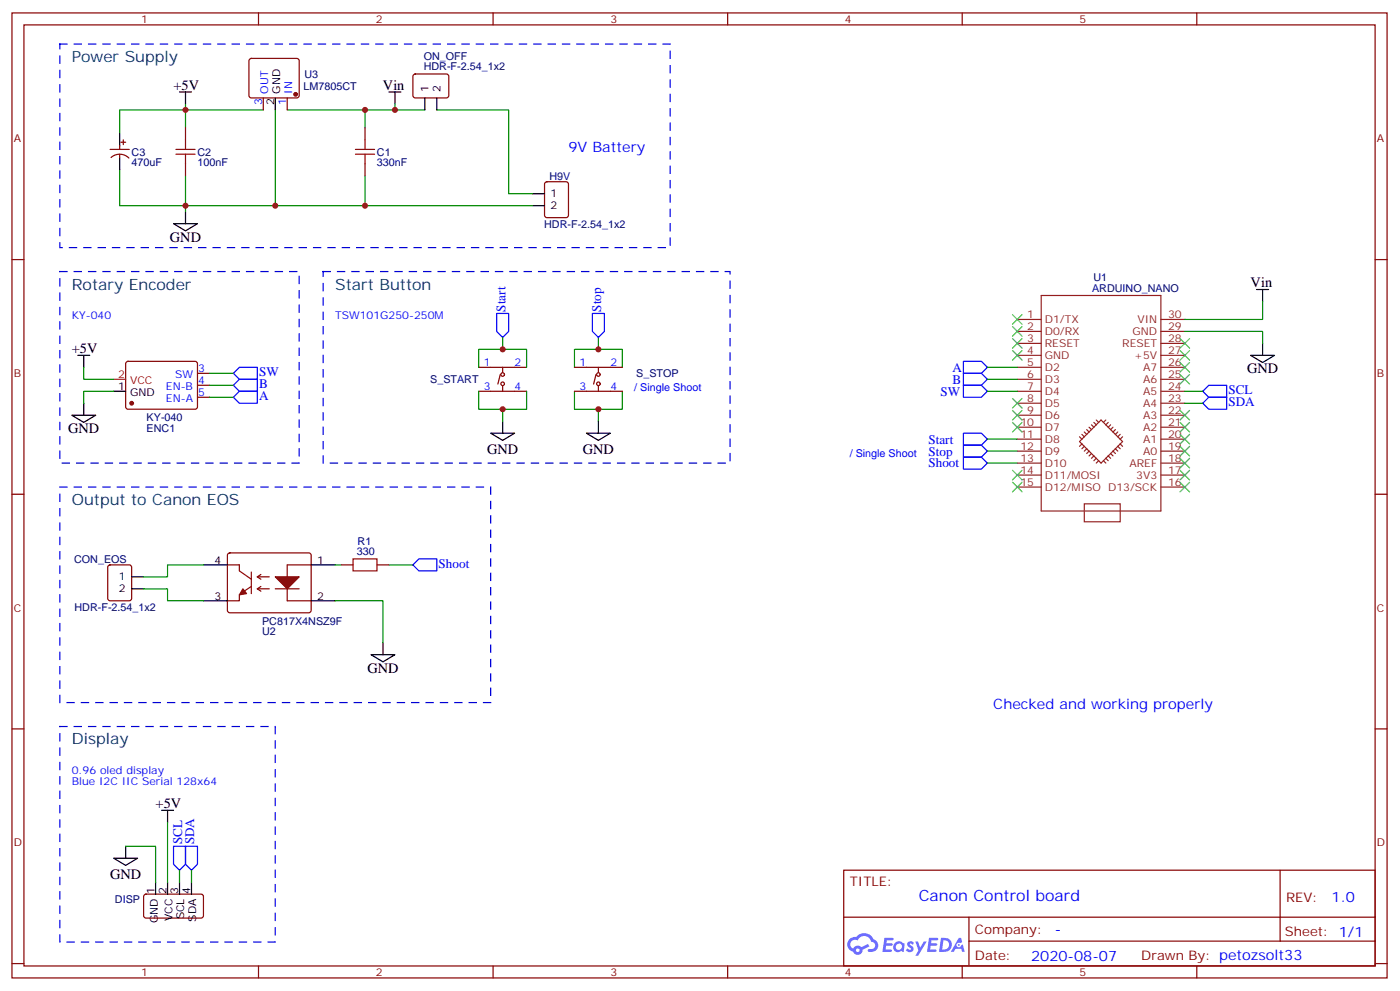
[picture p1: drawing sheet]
<svg xmlns="http://www.w3.org/2000/svg" width="413mm" height="292mm" viewBox="0 0 413 292" stroke-linecap="round" stroke-linejoin="round" font-family="sans-serif">
<g fill="none" stroke="#870000" stroke-width=".35">
<path d="M3.5 3.8h405.4v284.3h-405.4zM7.1 7.3h398.2v277.3h-398.2zM76.2 3.8v3.5M145.3 3.8v3.5M214.5 3.8v3.5M283.6 3.8v3.5M352.8 3.8v3.5M3.5 76.5h3.6M405.3 76.5h3.6M3.5 145.6h3.6M405.3 145.6h3.6M3.5 214.8h3.6"/>
<path d="M405.3 214.8h3.6M248.7 256.4h156.6v28.2h-156.6zM377.3 256.4v20.9M248.7 270.2h156.5M285.6 277.3h119.6M285.6 270.2v14.2M3.5 283.9h3.6M76.2 284.6v3.5M145.3 284.6v3.5M214.5 284.6v3.5M283.6 284.6v3.5M352.8 284.6v3.5"/>
<path d="M405.3 283.9h3.6"/>
</g>
<g fill="#5487ff">
<path d="M267.7 277.6a1.22 1.22 0 0 1 1.7 .2l-.4 .6a.47 .47 0 0 0-.3-.4 .47 .47 0 0 0-.5 .2l.1 .2a1.14 1.14 0 0 1 .8 1.8 1.14 1.14 0 0 1-1.9 0l-.2-.2 .5-.6 .7 .5a.29 .29 0 0 0 .3-.3 .29 .29 0 0 0-.2-.3 1.04 1.04 0 0 1-.6-1.7z"/>
<path d="M260.7 276.3h2.4l.3 .2-.2 .5-1.8 .1-.1 .8h1.5l.3 .4-.3 .4h-1.6l-.2 1.1h1.7l.2 .3-.2 .3-2.6 .1z"/>
<path d="M273.8 276.3h2.4l.3 .2-.1 .5-1.8 .1-.2 .8h1.6l.3 .4-.4 .4h-1.6l-.1 1.1h1.7l.2 .3-.2 .3-2.6 .1z"/>
<path d="M282.6 276.3h.7l.3 1.3-.6 .3a.69 .69 0 0 0-1 .3 .69 .69 0 0 0 .4 .9 .69 .69 0 0 0 .9-.6l.5-.2 .6 2.2h-.8l-.2-.9h-1.8l-.5 .9h-.8z"/>
<path d="M269.8 277.4h.8l.6 1.8 1.1-1.8h.9l-2.6 4.2h-.8l.9-1.5z"/>
<path d="M277.4 276.3l-.6 4.2h1.3a2.11 2.11 0 0 0 2.5-2.1 2.11 2.11 0 0 0-2.5-2.1zM278.1 277.1a1.39 1.39 0 0 1 1.7 1.4 1.39 1.39 0 0 1-1.8 1.3h-.3z"/>
<path d="M263.7 277.9a1.54 1.54 0 0 0-.1 2.2 1.54 1.54 0 0 0 2.2 .1l.6 .3 .3-2.3-.2-.3h-.4a1.49 1.49 0 0 0-2.4 0zM264 278.9a.94 .94 0 0 1 1.8 0 .94 .94 0 0 1-1.8 0z"/>
<path d="M250.4 276.7a2.18 2.18 0 0 0 1.1 3.7 1.44 1.44 0 0 0 1.6 .9 1.44 1.44 0 0 0 1.2-1.4l2-1.1-.5-.7-1.9 1a1.47 1.47 0 0 0-2.4 .4 1.39 1.39 0 0 1-.7-1.9 1.39 1.39 0 0 1 2-.5 2.12 2.12 0 0 1 2.2-1.3 2.12 2.12 0 0 1 1.9 1.7 1.14 1.14 0 0 1 1.1 1.4 1.14 1.14 0 0 1-1.7 .7 .43 .43 0 0 0-.5 .4 .43 .43 0 0 0 .4 .5 1.98 1.98 0 0 0 2.5-1.2 1.98 1.98 0 0 0-1.2-2.6 3.1 3.1 0 0 0-5.3-.6l-.9 .1zM252.3 280a.55 .55 0 0 1 1.1 0 .55 .55 0 0 1-1.1 0z"/>
<circle cx="282.6" cy="278.4" r=".26"/>
</g>
<g fill="none" stroke="#8c2424" stroke-width=".35">
<path d="M299.9 97.6h7M299.9 94.1h7M306.9 87.1h35.3v63.5h-35.3zM342.2 97.6h7M342.2 94.1h7M299.9 118.8h7M299.9 115.3h7M299.9 111.8h7M299.9 108.2h7M299.9 104.7h7M299.9 101.2h7M342.2 118.8h7"/>
<path d="M342.2 115.3h7M342.2 111.8h7M342.2 108.2h7M342.2 104.7h7M342.2 101.2h7M299.9 140h7M299.9 136.5h7M299.9 132.9h7M299.9 129.4h7M299.9 125.9h7M299.9 122.3h7M318.2 130.1l6.4-6.3 6.3 6.3-6.3 6.4z"/>
<path d="M318.2 128.7l.7 .7M318.9 128l.7 .7M318.9 130.8l-.7 .7M319.6 131.5l-.7 .7M319.6 127.3l.7 .7M320.3 126.6l.7 .7M320.3 132.2l-.7 .7M321 132.9l-.7 .7M321 125.9l.7 .7M321.7 125.2l.7 .7M321.7 133.6l-.7 .7M322.4 134.3l-.7 .7"/>
<path d="M322.4 124.5l.7 .7M323.1 123.8l.7 .7M323.1 135l-.7 .7M323.8 135.7l-.7 .8M325.3 135.7l.7 .8M326 135l.7 .7M326 123.8l-.7 .7M326.7 134.3l.7 .7M326.7 124.5l-.7 .7M327.4 133.6l.7 .7M327.4 125.2l-.7 .7M328.1 132.9l.7 .7"/>
<path d="M328.1 125.9l-.7 .7M328.8 132.2l.7 .7M328.8 126.6l-.7 .7M329.5 131.5l.7 .7M329.5 127.3l-.7 .7M330.2 130.8l.7 .7M330.2 128l-.7 .7M330.9 128.7l-.7 .7M342.2 140h7M342.2 136.5h7M342.2 132.9h7M342.2 129.4h7"/>
<path d="M342.2 125.9h7M342.2 122.3h7M299.9 143.5h7M319.6 148.4h10.6v5.3h-10.6zM342.2 143.5h7"/>
</g>
<g fill="none" stroke="#00f" stroke-width=".35">
<path d="M146.4 92.4h3.5v5.2l-1.7 1.8-1.8-1.8zM174.6 92.4h3.6v5.2l-1.8 1.8-1.8-1.8zM68.8 117.1l1.8-1.8h5.2v3.5h-5.2zM68.8 113.5l1.8-1.7h5.2v3.5h-5.2zM68.8 110l1.8-1.8h5.2v3.6h-5.2zM284 106.5h5.3l1.7 1.7-1.7 1.8h-5.3zM284 110h5.3l1.7 1.8-1.7 1.7h-5.3zM284 113.5h5.3l1.7 1.8-1.7 1.8h-5.3zM354.5 118.8l1.8-1.7h5.3v3.5h-5.3zM354.5 115.3l1.8-1.8h5.3v3.6h-5.3zM284 134.7h5.3l1.7 1.8-1.7 1.7h-5.3zM284 127.6h5.3l1.7 1.8-1.7 1.8h-5.3z"/>
<path d="M284 131.2h5.3l1.7 1.7-1.7 1.8h-5.3zM121.7 166.4l1.8-1.7h5.3v3.5h-5.3zM51.2 249.3h3.5v5.3l-1.8 1.8-1.7-1.8zM54.7 249.3h3.5v5.3l-1.8 1.8-1.7-1.8z"/>
</g>
<g fill="none" stroke="#008700" stroke-width=".35">
<path d="M54.7 30.6v1.8h-19.4v7M77.6 32.4h-22.9v5.3M81.1 32.4v28.2M84.7 32.4h22.9v5.3M107.6 32.4h17.6M116.4 30.6v1.8M128.8 32.4h21.1v24.7h7.1M35.3 50v10.6h19.4v-8.8M107.6 51.8v8.8h-52.9v1.8M107.6 60.6h49.4M148.2 99.4v3.5M176.4 99.4v3.5"/>
<path d="M349.2 97.6h23v3.6M372.2 88.8v5.3h-23M24.7 108.2v3.6h8.8M33.5 115.3h-8.8v3.5M61.7 117.1h7.1M61.7 113.5h7.1M61.7 110h7.1M141.1 115.3v5.3h14.1v-5.3M141.1 108.2v-5.3h14.1v5.3M169.3 108.2v-5.3h14.1v5.3M169.3 115.3v5.3h14.1v-5.3M291 108.2h8.9"/>
<path d="M291 111.8h8.9M291 115.3h8.9M349.2 115.3h5.3M349.2 118.8h5.3M148.2 120.6v3.5M176.4 120.6v3.5M291 136.5h8.9M291 129.4h8.9M291 132.9h8.9M42.3 173.5h7.1v3.5h10.6M60 166.4h-10.6v3.6h-7.1M98.8 177h14.1v12.4"/>
<path d="M98.8 166.4h1.7M114.7 166.4h7M37 249.3h8.9v10.6M49.4 242.3v17.6M52.9 256.4v3.5M56.4 256.4v3.5"/>
</g>
<g fill="none" stroke="#000" stroke-width=".35">
<path d="M35.3 39.4v3.6M52.9 27.1h3.5M54.7 27.1v3.5M81.1 28.9v3.5M114.7 27.1h3.5M116.4 27.1v3.5M125.2 28.9v3.5M128.8 28.9v3.5M35.3 46.5v3.5M157 57.1h3.5M51.2 65.9h7l-3.5 2.1zM54.7 62.4v3.5"/>
<path d="M157 60.6h3.5M370.4 85.3h3.5M372.2 85.3v3.5M22.9 104.7h3.6M24.7 104.7v3.5M24.7 118.8v3.5M33.5 115.3h3.5M368.7 104.7h7l-3.5 2.1zM372.2 101.2v3.5M21.2 122.3h7l-3.5 2.2zM144.6 127.6h7.1l-3.5 2.2zM148.2 124.1v3.5"/>
<path d="M172.9 127.6h7l-3.5 2.2zM176.4 124.1v3.5M38.8 170h3.5M38.8 173.5h3.5M60 166.4h7M60 177h7M91.7 166.4h7.1M91.7 177h7.1M109.4 192.9h7l-3.5 2.1zM112.9 189.4v3.5M47.6 238.8h3.6M49.4 238.8v3.5"/>
<path d="M33.5 252.9h7.1l-3.6 2.1zM37 249.3v3.6M45.9 259.9v3.6M49.4 259.9v3.6M52.9 259.9v3.6M56.4 259.9v3.6"/>
</g>
<g fill="none" stroke="#870000" stroke-width=".35">
<path d="M73.6 17.4l.5-.2h13.4l.5 .2 .2 .5v10.3l-.2 .5-.5 .2h-13.4l-.5-.3-.2-.4v-10.3zM54.7 37.7v3.5M77.6 28.9v3.5M84.7 28.9v3.5M107.6 37.7v3.5M121.9 22l.5-.2 9.5 .1 .4 .6-.1 5.9-.6 .5-9.5-.1-.4-.6v-5.7zM32.5 44h5.6M32.7 46.4a3.8 3.8 0 0 1 5.3 .2M35.3 43v1M35.3 45.4v1.1M35.6 41.9h1.4M36.3 41.2v1.4"/>
<path d="M54.7 48.3v3.5M107.6 48.3v3.5M160.7 53.8l.5-.2h5.7l.6 .4 .1 9.4-.5 .7h-5.9l-.6-.4-.1-9.4zM37.3 106.7l.4-.2h20.1l.4 .7-.1 12.9-.6 .5-20-.1-.5-.6v-12.7zM58.2 110h3.5M58.2 113.5h3.5M58.2 117.1h3.5M141.1 108.2h14.1M141.1 115.3h14.1M147.5 110.3l-.7 2.9M148.2 108.2v1.4M148.2 113.8v1.4"/>
<path d="M169.3 108.2h14.1M169.3 115.3h14.1M175.7 110.3l-.7 2.9M176.4 108.2v1.4M176.4 113.8v1.4M32 166.6l.5-.2h5.6l.7 .5v9.4l-.5 .7h-5.8l-.7-.4-.1-9.5zM67 166.4h3.6v1.8M67.3 163.1l.4-.2h23.3l.5 .2 .2 .5v16.5l-.7 .5-23.5-.1-.5-.7v-16.2zM70.6 175.3v1.7h-3.6M75.8 173.5h3.6M75.8 170h3.6M75.8 170l1.1 .7"/>
<path d="M75.8 173.5l1.1 .7M76.9 169.3l-1.1 .7M76.9 172.8l-1.1 .7M81.1 173.5h7.1M91.7 166.4h-7v10.6h7M100.5 166.4h3.6M111.1 166.4h3.6M42.6 263.7l.4-.2h16.5l.5 .7-.1 5.9-.6 .4-16.5-.1-.5-.6v-5.6z"/>
<circle cx="148.2" cy="113.1" r=".53"/>
<circle cx="148.2" cy="110.3" r=".53"/>
<circle cx="176.4" cy="113.1" r=".53"/>
<circle cx="176.4" cy="110.3" r=".53"/>
</g>
<path d="M17.6 13h180v60h-180zM17.6 80h70.6v56.5h-70.6zM95.2 80h120v56.5h-120zM17.6 143.5h127v63.5h-127zM17.6 214.1h63.5v63.5h-63.5z" fill="none" stroke="#00c" stroke-width=".35" stroke-dasharray="2.1 2.1"/>
<g fill="#870000" stroke="#870000" stroke-width=".35">
<path d="M81.1 170h7.1l-3.5 3.5z"/>
<circle cx="38.8" cy="118.8" r=".53"/>
<circle cx="87.1" cy="27.8" r=".53"/>
</g>
<path d="M33.5 111.8h3.5" fill="none" stroke="#f00" stroke-width=".35"/>
<g fill="none" stroke="#3c3" stroke-width=".35">
<path d="M298.4 92.7l2.9 2.8M298.4 96.2l2.9 2.9M298.4 99.8l2.9 2.8M301.3 92.7l-2.9 2.8M301.3 96.2l-2.9 2.9M301.3 99.8l-2.9 2.8M347.8 99.8l2.9 2.8M350.7 99.8l-2.9 2.8M298.4 103.3l2.9 2.8M298.4 117.4l2.9 2.8M301.3 103.3l-2.9 2.8M301.3 117.4l-2.9 2.8"/>
<path d="M347.8 106.8l2.9 2.8M347.8 110.3l2.9 2.9M347.8 103.3l2.9 2.8M350.7 106.8l-2.9 2.8M350.7 110.3l-2.9 2.9M350.7 103.3l-2.9 2.8M298.4 120.9l2.9 2.9M298.4 124.5l2.9 2.8M298.4 138.6l2.9 2.8M301.3 120.9l-2.9 2.9M301.3 124.5l-2.9 2.8M301.3 138.6l-2.9 2.8"/>
<path d="M347.8 120.9l2.9 2.9M347.8 124.5l2.9 2.8M347.8 128l2.9 2.8M347.8 131.5l2.9 2.8M347.8 135l2.9 2.9M347.8 138.6l2.9 2.8M350.7 120.9l-2.9 2.9M350.7 124.5l-2.9 2.8M350.7 128l-2.9 2.8M350.7 131.5l-2.9 2.8M350.7 135l-2.9 2.9M350.7 138.6l-2.9 2.8"/>
<path d="M298.4 142.1l2.9 2.8M301.3 142.1l-2.9 2.8M347.8 142.1l2.9 2.8M350.7 142.1l-2.9 2.8"/>
</g>
<path d="M51.9 44h5.6M51.9 45.4h5.6M54.7 41.2v2.8M54.7 45.4v2.9M104.8 44h5.6M104.8 45.4h5.6M107.6 41.2v2.8M107.6 45.4v2.9M70.6 168.2l3.5 2.5M74.1 168.6v6.3M74.1 172.8l-2.1 1.4M104.1 164.7h7v3.5h-7z" fill="none" stroke="#a10000" stroke-width=".35"/>
<path d="M71.6 173.5l1.1 1.4-2.1 .4z" fill="#a10000" stroke="#a10000" stroke-width=".35"/>
<g fill="#c00">
<circle cx="116.4" cy="32.4" r=".88"/>
<circle cx="148.2" cy="102.9" r=".88"/>
<circle cx="148.2" cy="120.6" r=".88"/>
<circle cx="107.6" cy="60.6" r=".88"/>
<circle cx="81.1" cy="60.6" r=".88"/>
<circle cx="107.6" cy="32.4" r=".88"/>
<circle cx="54.7" cy="60.6" r=".88"/>
<circle cx="54.7" cy="32.4" r=".88"/>
<circle cx="176.4" cy="120.6" r=".88"/>
<circle cx="176.4" cy="102.9" r=".88"/>
</g>
<g font-size="4.6" fill="#036">
<text x="21.2" y="18.3">Power Supply</text>
<text x="21.2" y="85.3">Rotary Encoder</text>
<text x="98.8" y="85.3">Start Button</text>
<text x="21.2" y="148.8">Output to Canon EOS</text>
<text x="21.2" y="219.4">Display</text>
</g>
<text font-size="4.6" fill="#00f" x="270.8" y="265.4">Canon Control board</text>
<g font-size="4.2">
<text x="51.2" y="26.4">+5V</text>
<text x="112.9" y="26.4">Vin</text>
<text x="50.1" y="71.2">GND</text>
<text x="368.7" y="84.6">Vin</text>
<text x="21.2" y="104">+5V</text>
<text x="367.6" y="110">GND</text>
<text x="20.1" y="127.6">GND</text>
<text x="143.6" y="133.6">GND</text>
<text x="171.8" y="133.6">GND</text>
<text x="108.3" y="198.2">GND</text>
<text x="45.9" y="238.1">+5V</text>
<text x="32.5" y="258.9">GND</text>
</g>
<g font-size="4.2" fill="#00f">
<text x="167.6" y="44.7">9V Battery</text>
<text x="292.8" y="208.8">Checked and working properly</text>
<text x="392.5" y="265.7">1.0</text>
<text x="310.9" y="275.2">-</text>
<text x="304" y="283">2020-08-07</text>
</g>
<g font-size="3.9" fill="#00f">
<text x="149" y="91.8" transform="rotate(-90 149 91.8)">Start</text>
<text x="177.2" y="91.8" transform="rotate(-90 177.2 91.8)">Stop</text>
<text x="76.4" y="110.8">SW</text>
<text x="280.7" y="109.5">A</text>
<text x="280.7" y="113.1">B</text>
<text x="76.4" y="117.9">A</text>
<text x="76.4" y="114.3">B</text>
<text x="277.2" y="116.6">SW</text>
<text x="362.1" y="119.6">SDA</text>
<text x="362.1" y="116.1">SCL</text>
<text x="273.7" y="130.7">Start</text>
<text x="273.7" y="137.7">Shoot</text>
<text x="273.7" y="134.2">Stop</text>
<text x="129.3" y="167.3">Shoot</text>
<text x="53.7" y="248.8" transform="rotate(-90 53.7 248.8)">SCL</text>
<text x="57.3" y="248.8" transform="rotate(-90 57.3 248.8)">SDA</text>
</g>
<g font-size="3.9" fill="#800">
<text x="250.5" y="261">TITLE:</text>
<text x="379.1" y="265.7">REV:</text>
<text x="287.4" y="275.2">Company:</text>
<text x="378.7" y="275.8">Sheet: 1/1</text>
<text x="287.4" y="282.9">Date:</text>
<text x="336.4" y="282.9">Drawn By: petozsolt33</text>
</g>
<g font-size="3.2" fill="#800">
<text x="41.6" y="6.8">1</text>
<text x="110.8" y="6.8">2</text>
<text x="179.9" y="6.8">3</text>
<text x="249.1" y="6.8">4</text>
<text x="318.2" y="6.8">5</text>
<text x="4.1" y="41.9">A</text>
<text x="405.9" y="41.9">A</text>
<text x="4.1" y="111.1">B</text>
<text x="405.9" y="111.1">B</text>
<text x="4.1" y="180.2">C</text>
<text x="405.9" y="180.2">C</text>
<text x="4.1" y="249.3">D</text>
<text x="405.9" y="249.3">D</text>
<text x="41.6" y="287.6">1</text>
<text x="110.8" y="287.6">2</text>
<text x="179.9" y="287.6">3</text>
<text x="249.1" y="287.6">4</text>
<text x="318.2" y="287.6">5</text>
</g>
<g font-size="3.2" fill="#000080">
<text x="124.9" y="17.6">ON_OFF</text>
<text x="89.8" y="23">U3</text>
<text x="124.9" y="20.7">HDR-F-2.54_1x2</text>
<text x="89.5" y="26.5">LM7805CT</text>
<text x="38.8" y="45.9">C3</text>
<text x="58.2" y="45.9">C2</text>
<text x="111.1" y="45.9">C1</text>
<text x="38.8" y="49">470uF</text>
<text x="58.2" y="49">100nF</text>
<text x="111.1" y="49">330nF</text>
<text x="161.9" y="52.9">H9V</text>
<text x="160.4" y="67">HDR-F-2.54_1x2</text>
<text x="322.3" y="82.8">U1</text>
<text x="321.9" y="86">ARDUINO_NANO</text>
<text x="126.8" y="112.9">S_START</text>
<text x="187.6" y="111.2">S_STOP</text>
<text x="43.2" y="124.2">KY-040</text>
<text x="43.2" y="127.3">ENC1</text>
<text x="105.4" y="160.5">R1</text>
<text x="21.9" y="165.8">CON_EOS</text>
<text x="105.2" y="163.6">330</text>
<text x="22" y="179.9">HDR-F-2.54_1x2</text>
<text x="77.3" y="184.1">PC817X4NSZ9F</text>
<text x="77.3" y="187.2">U2</text>
<text x="33.9" y="266">DISP</text>
</g>
<g font-size="3.2" fill="#00f">
<text x="79" y="27.6" transform="rotate(-90 79 27.6)">OUT</text>
<text x="86.1" y="27.6" transform="rotate(-90 86.1 27.6)">IN</text>
<text x="77.3" y="31" transform="rotate(-90 77.3 31)">3</text>
<text x="84.3" y="31" transform="rotate(-90 84.3 31)">1</text>
<text x="21.2" y="94.1">KY-040</text>
<text x="98.8" y="94.1">TSW101G250-250M</text>
<text x="142.6" y="107.9">1</text>
<text x="151.7" y="107.9">2</text>
<text x="170.8" y="107.9">1</text>
<text x="179.9" y="107.9">2</text>
<text x="51.6" y="111.4">SW</text>
<text x="58.4" y="109.6">3</text>
<text x="58.4" y="113.2">4</text>
<text x="48.9" y="114.9">EN-B</text>
<text x="48.9" y="118.5">EN-A</text>
<text x="58.4" y="116.7">5</text>
<text x="142.6" y="114.9">3</text>
<text x="151.7" y="114.9">4</text>
<text x="170.8" y="114.9">3</text>
<text x="179.9" y="114.9">4</text>
<text x="187" y="115.3">/ Single Shoot</text>
<text x="250.5" y="134.7">/ Single Shoot</text>
<text x="21.2" y="228.2">0.96 oled display</text>
<text x="21.2" y="231.4">Blue I2C IIC Serial 128x64</text>
</g>
<g font-size="3.2">
<text x="82.5" y="27.6" transform="rotate(-90 82.5 27.6)">GND</text>
<text x="126.3" y="27.1" transform="rotate(-90 126.3 27.1)">1</text>
<text x="129.8" y="27.1" transform="rotate(-90 129.8 27.1)">2</text>
<text x="80.8" y="31" transform="rotate(-90 80.8 31)">2</text>
<text x="162.3" y="58.1">1</text>
<text x="162.3" y="61.7">2</text>
<text x="34.8" y="114.9">1</text>
<text x="38.3" y="116.7">GND</text>
<text x="63.2" y="166.1">4</text>
<text x="93.5" y="166.1">1</text>
<text x="35" y="171">1</text>
<text x="35" y="174.6">2</text>
<text x="63.2" y="176.7">3</text>
<text x="93.5" y="176.7">2</text>
<text x="45.5" y="263.3" transform="rotate(-90 45.5 263.3)">1</text>
<text x="49" y="263.3" transform="rotate(-90 49 263.3)">2</text>
<text x="52.6" y="263.3" transform="rotate(-90 52.6 263.3)">3</text>
<text x="56.1" y="263.3" transform="rotate(-90 56.1 263.3)">4</text>
<text x="46.6" y="272" transform="rotate(-90 46.6 272)">GND</text>
<text x="50.8" y="271.4" transform="rotate(-90 50.8 271.4)">VCC</text>
<text x="54.3" y="270.9" transform="rotate(-90 54.3 270.9)">SCL</text>
<text x="57.9" y="271.5" transform="rotate(-90 57.9 271.5)">SDA</text>
</g>
<g font-size="3.2" fill="#8d2323">
<text x="302.8" y="93.8">1</text>
<text x="308" y="95.2">D1/TX</text>
<text x="335.3" y="95.2">VIN</text>
<text x="344.3" y="93.8">30</text>
<text x="302.8" y="100.8">3</text>
<text x="302.8" y="97.3">2</text>
<text x="308" y="98.7">D0/RX</text>
<text x="333.9" y="98.7">GND</text>
<text x="344.3" y="97.3">29</text>
<text x="344.3" y="100.8">28</text>
<text x="302.8" y="107.9">5</text>
<text x="302.8" y="104.4">4</text>
<text x="308" y="105.8">GND</text>
<text x="308" y="102.2">RESET</text>
<text x="330.8" y="102.2">RESET</text>
<text x="334.4" y="105.8">+5V</text>
<text x="344.3" y="104.4">27</text>
<text x="344.3" y="107.9">26</text>
<text x="302.8" y="111.4">6</text>
<text x="308" y="112.8">D3</text>
<text x="308" y="109.3">D2</text>
<text x="337" y="109.3">A7</text>
<text x="337" y="112.8">A6</text>
<text x="344.3" y="111.4">25</text>
<text x="302.8" y="118.5">8</text>
<text x="302.8" y="114.9">7</text>
<text x="308" y="119.9">D5</text>
<text x="308" y="116.3">D4</text>
<text x="337" y="116.3">A5</text>
<text x="337" y="119.9">A4</text>
<text x="344.3" y="114.9">24</text>
<text x="344.3" y="118.5">23</text>
<text x="300.8" y="125.5">10</text>
<text x="302.8" y="122">9</text>
<text x="308" y="123.4">D6</text>
<text x="337" y="123.4">A3</text>
<text x="344.3" y="122">22</text>
<text x="344.3" y="125.5">21</text>
<text x="300.8" y="129">11</text>
<text x="308" y="130.5">D8</text>
<text x="308" y="126.9">D7</text>
<text x="337" y="126.9">A2</text>
<text x="337" y="130.5">A1</text>
<text x="344.3" y="129">20</text>
<text x="300.8" y="136.1">13</text>
<text x="300.8" y="132.6">12</text>
<text x="308" y="137.5">D10</text>
<text x="308" y="134">D9</text>
<text x="332.9" y="137.5">AREF</text>
<text x="337" y="134">A0</text>
<text x="344.3" y="132.6">19</text>
<text x="344.3" y="136.1">18</text>
<text x="300.8" y="139.6">14</text>
<text x="300.8" y="143.2">15</text>
<text x="308" y="141">D11/MOSI</text>
<text x="334.9" y="141">3V3</text>
<text x="344.3" y="139.6">17</text>
<text x="344.3" y="143.2">16</text>
<text x="308" y="144.6">D12/MISO D13/SCK</text>
</g>
<g font-size="3.2" fill="#f00">
<text x="34.8" y="111.4">2</text>
<text x="38.3" y="113.2">VCC</text>
</g>
</svg>
